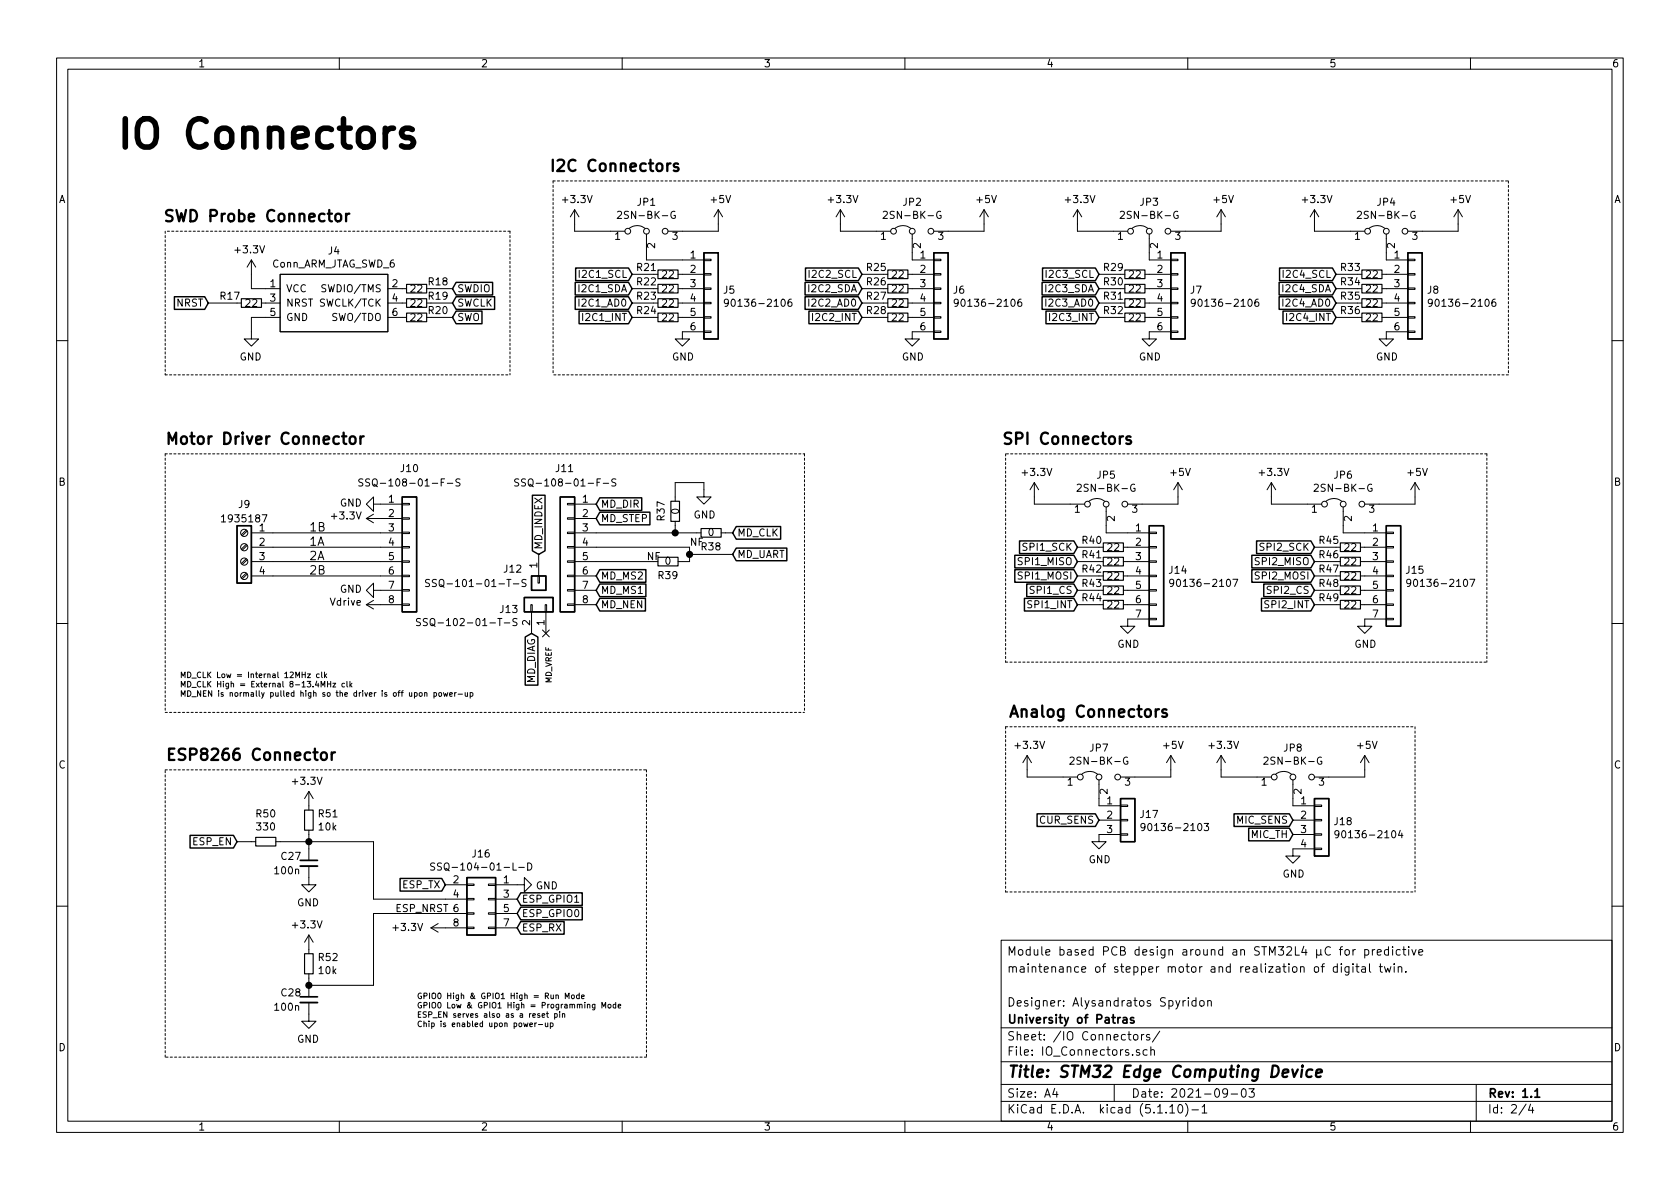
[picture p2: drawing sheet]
<svg xmlns="http://www.w3.org/2000/svg" width="297mm" height="210mm" viewBox="0 0 297 210" stroke-linecap="round" stroke-linejoin="round" font-family="sans-serif">
<g fill="none" stroke="#000" stroke-width=".18">
<path d="M10 10.3h277v189.9h-277zM12 12.2h273v186.1h-273zM60 10.3v1.9M110 10.3v1.9M160 10.3v1.9M210 10.3v1.9M260 10.3v1.9M101.6 37.1v3.8h8.9M101.6 37.1l-.8 1.2M101.6 37.1l.8 1.2M109.2 37.5l.5-.1 .2 .1v.2v.2l-.8 .7h.8M119.3 37.4a.59 .59 0 0 0-.7 .6 .59 .59 0 0 0 .7 .6l.1-.5h-.2"/>
<path d="M127 37.1v3.8h-8.9M127 37.1l-.8 1.2M127 37.1l.8 1.2M148.6 37.1v3.8h8.9M148.6 37.1l-.8 1.2M148.6 37.1l.8 1.2M156.2 37.5l.4-.1 .2 .1 .1 .2-.1 .2-.7 .7h.8M166.3 37.4a.59 .59 0 0 0-.7 .6 .59 .59 0 0 0 .7 .6l.1-.5h-.3M174 37.1v3.8h-8.9M174 37.1l-.8 1.2M174 37.1l.8 1.2M190.5 37.1v3.8h8.9"/>
<path d="M190.5 37.1l-.8 1.2M190.5 37.1l.8 1.2M198.1 37.5l.5-.1 .2 .1v.2v.2l-.8 .7h.8M208.2 37.4a.59 .59 0 0 0-.7 .6 .59 .59 0 0 0 .7 .6l.1-.5h-.2M215.9 37.1v3.8h-8.9M215.9 37.1l-.8 1.2M215.9 37.1l.8 1.2M232.4 37.1v3.8h8.9M232.4 37.1l-.8 1.2M232.4 37.1l.8 1.2M240 37.5l.5-.1 .2 .1v.2v.2l-.8 .7h.8M250.1 37.4a.59 .59 0 0 0-.7 .6 .59 .59 0 0 0 .7 .6l.1-.5h-.2"/>
<path d="M257.8 37.1v3.8h-8.9M257.8 37.1l-.8 1.2M257.8 37.1l.8 1.2M36.8 53.6h5.1M44.4 46v5h5.1M44.4 46l.8 1.2M44.4 46l-.7 1.2M46.2 53.6h3.3M49.5 48.5h19.1v10.2h-19.1zM49.5 56.1h-5.1v3.8h-1.2l1.2 1.3 1.3-1.3h-1.3M68.6 53.6h3.3M68.6 51h3.3"/>
<path d="M68.6 56.1h3.3M76.2 53.6h3.8M76.2 51h3.8M76.2 56.1h3.8M111.3 40.4a2.26 2.26 0 0 1 2.7 0M111.8 53.6h3.8M111.8 51h3.8M111.8 56.1h3.8M111.8 48.5h4.5M114.3 41.4v4.6h10.2M119.9 53.6h4.6M119.9 51h4.6"/>
<path d="M119.9 56.1h4.6M119.9 48.5h4.6M124.5 56h1.2v.3h-1.2zM124.5 58.5h1.2v.3h-1.2zM124.5 53.5h1.2v.2h-1.2zM124.5 48.4h1.2v.2h-1.2zM124.5 45.8h1.2v.3h-1.2zM124.5 50.9h1.2v.3h-1.2zM124.5 58.7h-3.9v1.2h1.3l-1.3 1.3-1.2-1.3h1.2M128.8 53.5l-.3 .2h-.2l-.2-.2v-.5l.2-.1h.2l.3 .3a.97 .97 0 0 1-.3 .9l-.3 .1M139.9 52.9l-.4 .1a.87 .87 0 0 0 0 1.2l.5-.2v-.5l-.5-.1-.2 .2M152.4 53.6h3.8"/>
<path d="M152.4 51h3.8M152.4 56.1h3.8M152.4 48.5h3.8M158.2 40.4a2.26 2.26 0 0 1 2.8 0M160.5 53.6h4.6M160.5 51h4.6M160.5 56.1h4.6M160.5 48.5h4.6M161.3 41.4v4.6h3.8M165.1 56h1.3v.3h-1.3zM165.1 58.5h1.3v.3h-1.3zM165.1 53.5h1.3v.2h-1.3z"/>
<path d="M165.1 48.4h1.3v.2h-1.3zM165.1 45.8h1.3v.3h-1.3zM165.1 50.9h1.3v.3h-1.3zM165.1 58.7h-3.8v1.2h1.3l-1.3 1.3-1.3-1.3h1.3M169.4 53.5l-.2 .2h-.3l-.2-.2 .1-.5 .1-.1h.3l.2 .3a.97 .97 0 0 1-.2 .9l-.4 .1M180.5 52.9l-.3 .1a.87 .87 0 0 0 0 1.2l.4-.2v-.5l-.4-.1-.2 .2M194.3 53.6h4.6M194.3 51h3.8M194.3 56.1h3.8M194.3 48.5h3.8M200.2 40.4a2.26 2.26 0 0 1 2.7 0M202.4 53.6h4.6"/>
<path d="M202.4 51h4.6M202.4 56.1h4.6M202.4 48.5h4.6M203.2 41.4v4.6h3.8M207 56h1.3v.3h-1.3zM207 58.5h1.3v.3h-1.3zM207 53.5h1.3v.2h-1.3zM207 48.4h1.3v.2h-1.3zM207 45.8h1.3v.3h-1.3zM207 50.9h1.3v.3h-1.3zM207 58.7h-3.8v1.2h1.3l-1.3 1.3-1.3-1.3h1.3M211.3 53.5l-.2 .2h-.3l-.2-.2 .1-.5 .1-.1h.3l.2 .3a.97 .97 0 0 1-.2 .9l-.4 .1"/>
<path d="M222.5 52.9l-.4 .1a.87 .87 0 0 0 0 1.2l.4-.2v-.5l-.4-.1-.2 .2M236.2 53.6h3.8M236.2 51h3.8M236.2 56.1h3.8M236.2 48.5h3.8M242.1 40.4a2.26 2.26 0 0 1 2.8 0M244.3 53.6h4.6M244.3 51h4.6M244.3 56.1h4.6M244.3 48.5h4.6M245.1 41.4v4.6h3.8M248.9 56h1.3v.3h-1.3z"/>
<path d="M248.9 58.5h1.3v.3h-1.3zM248.9 53.5h1.3v.2h-1.3zM248.9 48.4h1.3v.2h-1.3zM248.9 45.8h1.3v.3h-1.3zM248.9 50.9h1.3v.3h-1.3zM248.9 58.7h-3.8v1.2h1.3l-1.3 1.3-1.3-1.3h1.3M253.2 53.5l-.2 .2h-.2l-.3-.2 .1-.5 .2-.1h.2l.2 .3a.97 .97 0 0 1-.2 .9l-.3 .1M264.4 52.9l-.4 .1a.87 .87 0 0 0 0 1.2l.4-.2v-.5l-.4-.1-.2 .2M10 60.2h2M285 60.2h2M39.1 91.4l.4-.4v1.3M39.1 92.3h.8"/>
<path d="M43.5 98.8l-.8 .8M43.5 96.3l-.8 .8M43.5 93.7l-.8 .9M43.7 99l-.9 .8M43.7 96.4l-.9 .9M43.7 93.9l-.9 .8M44.4 94.2h26.7M44.4 96.8h26.7M44.4 99.3h26.7M46.4 91h.8l-.5 1.3M64.2 84.8l-.5-.1-.2 .1-.1 .2 .2 .2 .4 .2 .2 .3-.3 .2h-.5M64.8 91.7h6.3"/>
<path d="M64.8 91.7l1.2 .8M65.4 84.8l-.5-.1-.2 .1v.4l.6 .2 .1 .3-.3 .2h-.5M66 89.1v1.3l-1.2-1.3 1.2-1.2v1.2h5.1M66 90.9l-1.2 .8M71.1 99.2h1.3v.2h-1.3zM71.1 94.1h1.3v.3h-1.3zM71.1 91.6h1.3v.2h-1.3zM71.1 89h1.3v.3h-1.3zM71.1 96.6h1.3v.3h-1.3zM79.1 85.5h1M81.3 84.8l-.5-.1-.2 .2 .1 .3 .6 .3v.3l-.2 .1h-.5M91.7 84.8l-.5-.1-.1 .1-.1 .2 .1 .2 .5 .2 .1 .3-.2 .2h-.5"/>
<path d="M92.9 84.8l-.5-.1-.1 .1v.4l.5 .2 .1 .3-.2 .2h-.5M95.2 98v3.8M100.3 99.2h1.3v.2h-1.3zM100.3 94.1h1.3v.3h-1.3zM100.3 91.6h1.3v.2h-1.3zM100.3 89h1.3v.3h-1.3zM100.3 96.6h1.3v.3h-1.3zM101.6 94.2h22.4M101.6 96.8h20.3v2.5h-2M101.6 99.3h14M101.6 89.1h3.8M101.6 91.7h3.8"/>
<path d="M106.7 85.5h.9M108.9 84.8l-.5-.1-.2 .2 .1 .3 .5 .3v.3l-.2 .1h-.4M119.4 92.2v2M121.9 98h7.6M124.5 87.9h-1.3l1.3 1.2 1.2-1.2h-1.2v-2.6h-5.1v3.3M127.5 94.2h2M182.9 85.3v3.8h8.9M182.9 85.3l-.8 1.3M182.9 85.3l.7 1.3M190.4 85.7l.5-.1 .2 .1 .1 .3-.1 .2-.7 .7h.8M190.5 96.8h3.8M190.5 99.3h4.6"/>
<path d="M192.5 88.6a2.26 2.26 0 0 1 2.8 0M195.6 89.7v4.5h7.6M198.6 96.8h4.6M198.6 99.3h4.6M200.6 85.7a.59 .59 0 0 0-.7 .6 .59 .59 0 0 0 .7 .5l.1-.4h-.3M203.2 99.2h1.3v.2h-1.3zM203.2 96.6h1.3v.3h-1.3zM203.2 94.1h1.3v.3h-1.3zM208.3 85.3v3.8h-8.9M208.3 85.3l-.8 1.3M208.3 85.3l.7 1.3M224.8 85.3v3.8h8.9"/>
<path d="M224.8 85.3l-.8 1.3M224.8 85.3l.8 1.3M232.4 85.7l.4-.1 .2 .1 .1 .3-.1 .2-.7 .7h.8M232.4 96.8h3.8M232.4 99.3h3.8M234.4 88.6a2.26 2.26 0 0 1 2.8 0M237.5 89.7v4.5h7.6M240.5 96.8h4.6M240.5 99.3h4.6M242.5 85.7a.59 .59 0 0 0-.7 .6 .59 .59 0 0 0 .7 .5l.1-.4h-.3M245.1 99.2h1.3v.2h-1.3zM245.1 96.6h1.3v.3h-1.3z"/>
<path d="M245.1 94.1h1.3v.3h-1.3zM250.2 85.3v3.8h-8.9M250.2 85.3l-.8 1.3M250.2 85.3l.8 1.3M10 110.3h2M43.5 101.3l-.8 .9M43.7 101.5l-.9 .9M44.4 101.8h26.7M53.4 119.3h.6M54 118.8v1M54.4 119.2h.5l-.5 .6h.5M56.4 119.2h-.2l-.2 .1 .1 .5h.3"/>
<path d="M56.9 118.8v.9l.1 .1M57.4 118.8v1M57.5 119.5l.3 .3M57.8 119.2l-.4 .4M64.8 106.9h6.3M64.8 106.9l1.2 .8M66 104.4v1.3l-1.2-1.3 1.2-1.3v1.3h5.1M66 106.2l-1.2 .7M71.1 101.7h1.3v.3h-1.3zM71.1 104.3h1.3v.2h-1.3zM71.1 106.8h1.3v.3h-1.3zM74.3 109.4h-.4l-.2 .1v.4l.6 .3v.2l-.2 .2h-.5"/>
<path d="M75.6 109.4h-.5l-.2 .1-.1 .2 .2 .2 .4 .2 .2 .3-.3 .2h-.5M75.9 102.5h-.4l-.2 .1v.4l.6 .2v.3l-.2 .2h-.5M77.2 102.5h-.5l-.2 .1-.1 .2 .2 .2 .4 .2 .2 .3-.3 .2h-.5M89.2 110.2h.9M90.8 103.2h.9M91.4 109.4h-.5l-.2 .1v.3l.6 .3 .1 .3-.2 .2h-.5M93 102.5h-.5l-.2 .1v.3l.6 .3 .1 .3-.2 .2h-.5M93.9 106.9h.2v1.3h-.2zM94 108.2v3.8M95.1 101.8h.3v1.3h-.3zM95.9 111.4l1.2 1.2M96.4 106.9h.2v1.3h-.2z"/>
<path d="M96.5 108.2v3.8M97.1 111.4l-1.2 1.2M100.3 101.7h1.3v.3h-1.3zM100.3 104.3h1.3v.2h-1.3zM100.3 106.8h1.3v.3h-1.3zM101.6 106.9h3.8M101.6 104.4h3.8M101.6 101.8h3.8M190.5 106.9h3.8M190.5 104.4h3.8M190.5 101.8h3.8M198.6 106.9h4.6"/>
<path d="M198.6 104.4h4.6M198.6 101.8h4.6M203.2 106.8h1.3v.3h-1.3zM203.2 109.3h1.3v.3h-1.3zM203.2 104.3h1.3v.2h-1.3zM203.2 101.7h1.3v.3h-1.3zM203.2 109.5h-3.8v1.2h1.3l-1.3 1.3-1.3-1.3h1.3M207.5 103l-.2 .2h-.3l-.2-.2 .1-.4 .1-.2h.3l.2 .3a.97 .97 0 0 1-.2 1h-.4M218 102.4h.8l-.5 1.3M232.4 106.9h3.8M232.4 104.4h3.8M232.4 101.8h3.8"/>
<path d="M240.5 106.9h4.6M240.5 104.4h4.6M240.5 101.8h4.6M245.1 106.8h1.3v.3h-1.3zM245.1 109.3h1.3v.3h-1.3zM245.1 104.3h1.3v.2h-1.3zM245.1 101.7h1.3v.3h-1.3zM245.1 109.5h-3.8v1.2h1.3l-1.3 1.3-1.3-1.3h1.3M249.4 103l-.2 .2h-.3l-.2-.2 .1-.4 .1-.2h.3l.2 .3a.97 .97 0 0 1-.2 1h-.4M259.9 102.4h.9l-.6 1.3M285 110.3h2M54.6 139.9v3.4"/>
<path d="M54.6 139.9l.8 1.3M54.6 139.9l-.8 1.3M56.8 121.5v-1l.3 .7 .3-.7v1M57.9 120.5v1M57.9 120.9h.6M58.5 120.5v1M58.9 120.8h.5l-.5 .7h.5M60.9 120.9l-.3-.1-.1 .2 .1 .4h.3M61.3 120.5v.8l.2 .2M61.9 120.5v1M62 121.1l.2 .4M62.2 120.8l-.3 .4"/>
<path d="M73.3 122.5h.3l.2 .2-.1 .4h-.4M73.3 122.5v1M74.2 122.5h.4l-.1 .6-.3-.1zM75.1 122.5h.3l.1 .6M75.1 122.5v.6M76.7 122.5h.3l.2 .2-.1 .4h-.4M76.7 122.5v1M77.6 122.5h.5l-.1 .6-.4-.1zM78.4 122.5l.2 .6 .2-.4 .2 .4 .2-.6M79.5 122.8l.5-.1-.1-.2h-.2l-.2 .1 .1 .5h.3M80.4 122.5v.6M80.7 122.5l-.3 .2"/>
<path d="M81 122.8h.8M82.2 122.5l.1 .6 .4-.1M82.7 122.5v.6M83.1 122.5h.3l.2 .2-.1 .4h-.4M83.1 122.5v1M181.6 133.6v3.8h8.9M181.6 133.6l-.8 1.3M181.6 133.6l.8 1.3M189.2 134l.5-.1 .2 .1v.2v.2l-.8 .7h.8M191.3 136.9a2.26 2.26 0 0 1 2.8 0M194.3 137.9v4.6h3.8M199.3 134a.59 .59 0 0 0-.7 .5 .59 .59 0 0 0 .7 .6l.1-.5h-.2"/>
<path d="M207 133.6l-.8 1.3M207 133.6v3.8h-8.9M207 133.6l.8 1.3M215.9 133.6v3.8h8.9M215.9 133.6l-.8 1.3M215.9 133.6l.8 1.3M223.5 134l.5-.1 .2 .1v.2v.2l-.8 .7h.8M225.6 136.9a2.26 2.26 0 0 1 2.7 0M228.6 137.9v4.6h3.8M233.6 134a.59 .59 0 0 0-.7 .5 .59 .59 0 0 0 .7 .6l.1-.5h-.2M241.3 133.6v3.8h-8.9M241.3 133.6l-.8 1.3"/>
<path d="M241.3 133.6l.8 1.3M41.9 148.8h3.3M48.8 148.8h17.2v10.2h16.5M54.6 153.2v3.3h-1.3l1.3 1.2 1.3-1.2h-1.3M54.6 146.8v5.3M76.9 152.7l-.5-.1-.2 .1-.1 .3 .2 .2 .4 .1 .2 .3-.3 .3-.5-.1M78.1 152.7l-.5-.1-.2 .1v.4l.6 .2 .1 .3-.3 .3-.5-.1M78.7 156.5h3.8M82.5 156.3h1.3v.3h-1.3zM82.5 158.9h1.3v.2h-1.3zM86.4 156.3h1.2v.3h-1.2zM86.4 158.9h1.2v.2h-1.2z"/>
<path d="M87.6 156.5h5.1v1.2l1.3-1.2-1.3-1.3v1.3M87.6 159h3.8M91.7 153.4h1M93.3 152.6a.64 .64 0 0 1 .7 .6 .64 .64 0 0 1-.7 .7zM194.3 145h3.8M198.1 147.4h1.3v.3h-1.3zM198.1 142.4h1.3v.2h-1.3zM198.1 144.9h1.3v.3h-1.3zM198.1 147.6h-3.8v1.2h1.3l-1.3 1.3-1.3-1.3h1.3M202.4 146.2l-.2 .2h-.2l-.3-.2 .1-.5 .2-.1h.2l.2 .3a.97 .97 0 0 1-.2 .9l-.3 .1M212.9 145.6h.8l-.4 .5 .3 .1v.6l-.1 .1-.6-.1M228.6 145h3.8"/>
<path d="M228.6 147.6h3.8M232.4 150h1.3v.2h-1.3zM232.4 147.4h1.3v.3h-1.3zM232.4 142.4h1.3v.2h-1.3zM232.4 144.9h1.3v.3h-1.3zM232.4 150.1h-3.8v1.3h1.3l-1.3 1.2-1.3-1.2h1.3M236.7 147.4l-.2 .3h-.3l-.2-.3 .1-.4 .1-.1h.3l.2 .2a.97 .97 0 0 1-.2 1l-.4 .1M247.6 146.8l-.3 .9h.8M247.9 147.3v.9M10 160.2h2M54.6 177.3v3.3h-1.3l1.3 1.3 1.3-1.3h-1.3M54.6 165.3v3.4"/>
<path d="M54.6 172.2v4.1M54.6 165.3l.8 1.3M54.6 165.3l-.8 1.3M76.2 164.1l1.3 .7M76.2 164.1h6.3M77.5 163.3l-1.3 .8M82.5 164h1.3v.2h-1.3zM82.5 161.4h1.3v.3h-1.3zM82.5 161.5h-16.5v12.7h-11.4M86.4 164h1.2v.2h-1.2zM86.4 161.4h1.2v.3h-1.2zM87.6 164.1h3.8"/>
<path d="M87.6 161.5h3.8M95.9 179.6l.4-.1v-.2l-.3-.1-.1 .2v.5h.4M96.6 179.2h.4M96.7 178.9v.9l.3 .1M98.1 179.3l.2-.1 .2 .2v.5h-.4M98.1 179.2v1M98.3 176h.4v.6M99 179.2v.7M99.4 179.3h.4v.6M99.4 179.2v.7M99.9 176.6v-1l.4 .7 .3-.7v1M101.1 176h.4v.5h-.4z"/>
<path d="M102.4 176l-.3-.1-.2 .2 .1 .4h.4M102.4 175.6v1M102.8 176.3l.5-.1v-.2l-.3-.1-.2 .2 .1 .4h.4M103.9 177.7l.3-.1 .1 .7M105.2 177.6v.8l-.2 .2-.2-.1M105.2 177.6h-.3l-.2 .2 .1 .4h.4M106.4 178.3v-1l.4 .7 .3-.7v1M107.5 177.7h.5l-.1 .5-.4-.1zM108.9 177.6h-.3l-.2 .2 .1 .4h.4M108.9 177.3v1M109.3 177.9l.5-.1-.1-.2h-.3l-.1 .1v.5h.4M177 166.3h108v32h-108z"/>
<path d="M209.2 176.9v1M209.6 176.9l-.4 .3M210.1 176.4v.2M210.1 176.9v1M211.5 177l-.5-.1-.3 .3 .1 .6 .2 .1 .5-.1M211.5 176.4v1.5M212.2 177.1l.2-.2 .4 .2v.7l-.2 .1-.4-.1zM213.5 177.1l.2-.2 .4 .1 .1 .9M213.5 176.9v1M233.6 170.9h.6M234.2 170.4l-.4 .3v1.2M236.4 171l-.4-.1-.3 .3 .1 .6 .2 .1h.4"/>
<path d="M236.4 170.4v1.5M237.2 170.4v.2M237.2 170.9v1M237.9 168l.2-.1 .4 .1v.8l-.2 .1-.4-.1zM238.5 170.9v1.3l-.3 .2h-.3M238.5 171l-.4-.1-.3 .3 .1 .6 .2 .1h.4M239.2 170.4v.2M239.2 167.9v1M239.2 170.9v1M239.6 167.9l-.4 .3M239.7 170.9h.6M239.9 170.4v1.3l.4 .2"/>
<path d="M240.8 171h.6v.9M241.3 168l.4-.1 .3 .3-.1 .6-.2 .1-.4-.1M241.3 167.9v1.5M241.4 171.3l-.5 .1-.2 .2 .2 .3h.5M242.1 170.4v1.3l.3 .2M242.6 167.9v1M243.1 167.9l-.5 .3M243.5 168.4l.7-.1-.1-.3-.4-.1-.2 .2 .1 .7h.5M243.9 170.9h.5M244.1 170.4v1.3l.3 .2M244.8 170.9l.3 1 .3-.7 .2 .7 .3-1M245.5 168l-.4-.1-.3 .3 .1 .6 .2 .1 .4-.1"/>
<path d="M245.5 167.4v1.5M246.2 167.4v.2M246.2 167.9v1M246.5 170.4v.2M246.5 170.9v1M247.2 171.1l.2-.2 .4 .1 .1 .9M247.2 170.9v1M247.6 168l-.5-.1-.2 .3 .1 .6h.6M248 167.9h.6M248.2 167.4v1.3l.4 .2M248.6 171.8v.1M249.1 167.4v.2"/>
<path d="M249.1 167.9v1M249.6 167.9l.4 1 .4-1M250.9 168.4l.7-.1-.1-.3-.4-.1-.2 .2v.7h.6M285 160.2h2M60 198.3v1.9M92.6 180.9l.2 .7 .2-.5 .2 .5 .1-.7M93.7 181.2l.5-.1-.1-.2h-.3l-.1 .1v.5h.4M94.6 180.9v.7M94.9 180.9l-.3 .2M95.2 181.2h.7M96.4 180.9l.1 .6h.4M96.9 180.9v.7"/>
<path d="M97.3 180.9h.3l.2 .2-.1 .4h-.4M97.3 180.9v1M110 198.3v1.9M160 198.3v1.9M177 194.8h108M177 191.8h108M177 187.8h108M177 181.8h108M186.5 192.5l-.4 1h1M186.8 193v1M197 191.8v3M200.5 183.1l.2-.2 .4 .2v.7l-.2 .1-.4-.1z"/>
<path d="M201.5 185.7l-.4-.1-.2 .2 .1 .2 .5 .2v.3h-.6M201.8 182.9v1M202.3 182.9l-.5 .3M202.8 185.7l-.4-.1-.3 .3 .1 .6 .2 .1 .4-.1M203.3 183l-.4-.1-.2 .2 .1 .3 .5 .1v.3h-.6M203.5 185.7l.2-.1 .3 .1 .1 .9M203.5 185.1v1.5M205.1 182.3l-1.3 2M206.8 195.8l.5-.5v1.5M206.8 196.8h.9M208.5 195.4l.1-.1a.8 .8 0 0 1 .5 .8 .8 .8 0 0 1-.5 .7 1 1 0 0 1-.1-1.4zM209.6 195.1a1.71 1.71 0 0 1 0 2.3"/>
<path d="M210 198.3v1.9M210.7 196.3h1.2M212.5 195.8l.5-.5v1.5M212.5 196.8h.9M217 193.2l-.1 .2a.48 .48 0 0 1-.6-.1v-.6a.48 .48 0 0 1 .6-.1l.1 .1a1.19 1.19 0 0 1-.2 1.2l-.5 .1M217.7 193.5h1.1M219.6 192.7l.4-.2a.94 .94 0 0 1 0 1.5 .82 .82 0 0 1-.4-1.3zM220.8 192.5h1l-.5 .6 .4 .1v.7l-.2 .1-.7-.1M260 198.3v1.9M261 191.8v6.5M269.8 195.2l-1.2 2M270.6 195.2l-.3 1.1h.9"/>
<path d="M271 195.8v1"/>
<circle cx="111" cy="40.9" r=".51"/>
<circle cx="114.3" cy="40.9" r=".51"/>
<circle cx="117.6" cy="40.9" r=".51"/>
<circle cx="158" cy="40.9" r=".51"/>
<circle cx="161.3" cy="40.9" r=".51"/>
<circle cx="164.6" cy="40.9" r=".51"/>
<circle cx="199.9" cy="40.9" r=".51"/>
<circle cx="203.2" cy="40.9" r=".51"/>
<circle cx="206.5" cy="40.9" r=".51"/>
<circle cx="241.8" cy="40.9" r=".51"/>
<circle cx="245.1" cy="40.9" r=".51"/>
<circle cx="248.4" cy="40.9" r=".51"/>
<circle cx="43.2" cy="96.8" r=".63"/>
<circle cx="43.2" cy="94.2" r=".63"/>
<circle cx="43.2" cy="99.3" r=".63"/>
<circle cx="192.3" cy="89.1" r=".51"/>
<circle cx="195.6" cy="89.1" r=".51"/>
<circle cx="198.9" cy="89.1" r=".51"/>
<circle cx="234.2" cy="89.1" r=".51"/>
<circle cx="237.5" cy="89.1" r=".51"/>
<circle cx="240.8" cy="89.1" r=".51"/>
<circle cx="43.2" cy="101.8" r=".63"/>
<circle cx="191" cy="137.4" r=".51"/>
<circle cx="194.3" cy="137.4" r=".51"/>
<circle cx="197.6" cy="137.4" r=".51"/>
<circle cx="225.3" cy="137.4" r=".51"/>
<circle cx="228.6" cy="137.4" r=".51"/>
<circle cx="231.9" cy="137.4" r=".51"/>
</g>
<path d="M53.1 152.1h3M53.1 176.3h3M198.6 180h.6v.9M199.2 180.3l-.5 .1a.29 .29 0 0 0-.2 .2 .29 .29 0 0 0 .2 .3l.5-.1M200.5 180a.37 .37 0 0 0-.6 .1v.3l.6 .1v.1l-.2 .3-.4-.1M271.4 193l.4-.5v1.5M271.4 194h.8" fill="none" stroke="#000" stroke-width=".3"/>
<g fill="none" stroke="#000" stroke-width=".41">
<path d="M30.5 37.2l-.3-.1-.6 .1a.46 .46 0 0 0-.2 .5 .46 .46 0 0 0 .3 .4 .73 .73 0 0 1 .8 .5 .49 .49 0 0 1-.4 .5l-.7-.1M31.2 37.1l.5 2 .4-1.4 .3 1.4 .5-2M97.7 28.2v2M98.6 28.4l.3-.2h.4a.49 .49 0 0 1 .4 .6l-.1 .3-1.1 1.1h1.2M29.8 78.5v-2l.7 1.4 .6-1.4v2M32.2 77.3a.52 .52 0 0 1 .8 .2v.6a.54 .54 0 0 1-.5 .4 .54 .54 0 0 1-.5-.4v-.6zM178.8 76.6l-.3-.1-.7 .1a.47 .47 0 0 0-.1 .5 .47 .47 0 0 0 .3 .3 .7 .7 0 0 1 .8 .7l-.4 .4-.8-.1M29.9 133.3h.7M30.8 132.4h-.9v2h.9M32.8 132.5a.84 .84 0 0 0-1.1 .1 .47 .47 0 0 0 .3 .7 .7 .7 0 0 1 .8 .7l-.1 .2a.81 .81 0 0 1-1.1 .1M178.6 126.8l.7-2 .7 2M178.8 126.2h1"/>
<path d="M228.5 189.1l.3 1.3 .7-1.3M230.2 189.1l-.2 1.3M230.3 188.4v.2M232 189.2a.68 .68 0 0 0-1 .3v.6l.1 .2 .2 .1 .6-.1M232.7 189.8l1-.2v-.4l-.6-.1-.3 .3-.1 .9 .2 .1 .6-.1"/>
</g>
<g fill="none" stroke="#000" stroke-width=".2">
<path d="M42.7 52.8h3.5v1.6h-3.5zM71.9 52.8h3.5v1.6h-3.5zM71.9 50.3h3.5v1.5h-3.5zM71.9 55.4h3.5v1.5h-3.5zM116.3 55.4h3.6v1.5h-3.6zM116.3 52.8h3.6v1.6h-3.6zM116.3 47.7h3.6v1.6h-3.6zM116.3 50.3h3.6v1.5h-3.6zM157 55.4h3.5v1.5h-3.5zM157 52.8h3.5v1.6h-3.5zM157 50.3h3.5v1.5h-3.5zM157 47.7h3.5v1.6h-3.5z"/>
<path d="M198.9 50.3h3.5v1.5h-3.5zM198.9 52.8h3.5v1.6h-3.5zM198.9 55.4h3.5v1.5h-3.5zM198.9 47.7h3.5v1.6h-3.5zM240.8 47.7h3.5v1.6h-3.5zM240.8 50.3h3.5v1.5h-3.5zM240.8 52.8h3.5v1.6h-3.5zM240.8 55.4h3.5v1.5h-3.5zM116.3 98.5h3.6v1.6h-3.6zM118.6 88.6h1.5v3.6h-1.5zM124 93.5h3.5v1.5h-3.5zM195.1 98.5h3.5v1.6h-3.5z"/>
<path d="M195.1 96h3.5v1.5h-3.5zM237 98.5h3.5v1.6h-3.5zM237 96h3.5v1.5h-3.5zM195.1 106.2h3.5v1.5h-3.5zM195.1 103.6h3.5v1.6h-3.5zM195.1 101.1h3.5v1.5h-3.5zM237 106.2h3.5v1.5h-3.5zM237 103.6h3.5v1.6h-3.5zM237 101.1h3.5v1.5h-3.5zM45.2 148.1h3.6v1.5h-3.6zM53.8 143.3h1.6v3.5h-1.6zM53.8 168.7h1.6v3.5h-1.6z"/>
</g>
<g fill="none" stroke="#000" stroke-width=".25">
<path d="M30.8 52.5h5.4l.6 1.1-.6 1.1h-5.4zM80.6 52.5h6.9v2.2h-6.9l-.6-1.1zM80.6 55h4.6v2.2h-4.6l-.6-1.1zM80.6 49.9h6.5v2.3h-6.5l-.6-1.2zM101.7 49.9h9.4l.7 1.1-.7 1.2h-9.4zM101.7 52.5h9.4l.7 1.1-.7 1.1h-9.4zM101.8 47.4h9.3l.7 1.1-.7 1.1h-9.3zM102.4 55h8.7l.7 1.1-.7 1.1h-8.7zM124.5 44.7h2.5v15.2h-2.5zM142.3 49.9h9.5l.6 1.1-.6 1.2h-9.5zM142.3 52.5h9.5l.6 1.1-.6 1.1h-9.5zM142.4 47.4h9.4l.6 1.1-.6 1.1h-9.4z"/>
<path d="M143 55h8.8l.6 1.1-.6 1.1h-8.8zM165.1 44.7h2.5v15.2h-2.5zM184.3 52.5h9.4l.6 1.1-.6 1.1h-9.4zM184.3 49.9h9.4l.6 1.1-.6 1.2h-9.4zM184.3 47.4h9.4l.6 1.1-.6 1.1h-9.4zM184.9 55h8.8l.6 1.1-.6 1.1h-8.8zM207 44.7h2.5v15.2h-2.5zM226.2 52.5h9.4l.6 1.1-.6 1.1h-9.4zM226.2 49.9h9.4l.6 1.1-.6 1.2h-9.4zM226.2 47.4h9.4l.6 1.1-.6 1.1h-9.4zM226.8 55h8.8l.6 1.1-.6 1.1h-8.8zM248.9 44.7h2.6v15.2h-2.6z"/>
<path d="M41.9 93h2.5v10.1h-2.5zM71.1 87.9h2.6v20.3h-2.6zM94.1 87.6h2.3v9.8l-1.2 .6-1.1-.6zM99.1 87.9h2.5v20.3h-2.5zM106 88h7.5v2.3h-7.5l-.6-1.2zM106 90.6h8.9v2.2h-8.9l-.6-1.1zM130.2 93.1h7.8v2.2h-7.8l-.7-1.1zM130.2 96.9h8.9v2.3h-8.9l-.7-1.2zM179.4 98.2h10.5l.6 1.1-.6 1.1h-10.5zM180.3 95.7h9.6l.6 1.1-.6 1.1h-9.6zM203.2 93h2.5v17.7h-2.5zM221.3 98.2h10.5l.6 1.1-.6 1.1h-10.5z"/>
<path d="M222.2 95.7h9.6l.6 1.1-.6 1.1h-9.6zM245.1 93h2.5v17.7h-2.5zM92.7 105.7h5.1v2.5h-5.1zM92.9 112.6l1.1-.6 1.1 .6v8.6h-2.2zM94 101.8h2.5v2.6h-2.5zM106 100.7h8.2v2.3h-8.2l-.6-1.2zM106 103.3h8.2v2.2h-8.2l-.6-1.1zM106 105.8h8.1v2.2h-8.1l-.6-1.1zM179.4 100.7h10.5l.6 1.1-.6 1.2h-10.5zM181.1 105.8h8.8l.6 1.1-.6 1.1h-8.8zM181.5 103.3h8.4l.6 1.1-.6 1.1h-8.4zM221.3 100.7h10.5l.6 1.1-.6 1.2h-10.5z"/>
<path d="M223 105.8h8.8l.6 1.1-.6 1.1h-8.8zM223.4 103.3h8.4l.6 1.1-.6 1.1h-8.4zM33.6 147.7h7.7l.6 1.1-.6 1.2h-7.7zM70.7 155.3h7.4l.6 1.2-.6 1.1h-7.4zM82.5 155.2h5.1v10.1h-5.1zM92.1 157.9h10.8v2.2h-10.8l-.7-1.1zM183.4 143.9h10.3l.6 1.1-.6 1.1h-10.3zM198.1 141.2h2.6v7.6h-2.6zM218.2 143.9h9.8l.6 1.1-.6 1.1h-9.8zM220.8 146.5h7.2l.6 1.1-.6 1.1h-7.2zM232.4 141.2h2.5v10.2h-2.5zM92.1 160.4h10.8v2.3h-10.8l-.7-1.2z"/>
<path d="M92.1 163h7.6v2.2h-7.6l-.7-1.1z"/>
</g>
<path d="M53.1 153.2h3M53.1 177.3h3" fill="none" stroke="#000" stroke-width=".33"/>
<g fill="none" stroke="#000" stroke-width=".18" stroke-dasharray=".4 .4">
<path d="M97.8 32v34.3M97.8 32h168.9M266.7 32v34.3M29.2 40.9v25.4M90.2 40.9h-61M90.2 40.9v25.4M29.2 66.3h61M266.7 66.3h-168.9M29.2 80.3h113M29.2 80.3v45.7M142.2 80.3v45.7M177.8 80.3v36.8"/>
<path d="M262.9 80.3h-85.1M262.9 80.3v36.8M177.8 117.1h85.1M29.2 136.1h85.1M29.2 126h113M114.3 136.1v50.8M177.8 128.5h72.4M177.8 128.5v29.2M250.2 128.5v29.2M177.8 157.7h72.4M29.2 186.9v-50.8M114.3 186.9h-85.1"/>
</g>
<path d="M72.9 22.9l-.5-.2h-.7l-.5 .2-.2 .5 .2 .7 .5 .2h.7l.5 .3 .2 .5-.2 .7-.5 .2h-.9l-.5-.2" fill="none" stroke="#000" stroke-width=".99"/>
<g fill="#000" stroke="#000" stroke-width=".25">
<circle cx="119.4" cy="94.2" r=".51"/>
<circle cx="121.9" cy="98" r=".51"/>
<circle cx="54.6" cy="148.8" r=".51"/>
<circle cx="54.6" cy="174.2" r=".51"/>
</g>
<text font-size="7" x="20.3" y="26.3">IO Connectors</text>
<g font-size="2.8">
<text x="100" y="30.3">I2C Connectors</text>
<text x="32.3" y="39.2">SWD Probe Connector</text>
<text x="33.4" y="78.6">Motor Driver Connector</text>
<text x="179.9" y="78.6">SPI Connectors</text>
<text x="181.2" y="126.9">Analog Connectors</text>
<text x="33.1" y="134.5">ESP8266 Connector</text>
<text x="178" y="190.5">Title: STM32 Edge Computing Device</text>
</g>
<g font-size="2.1">
<text x="54.6" y="94">1B</text>
<text x="54.6" y="101.6">2B</text>
<text x="54.6" y="99.1">2A</text>
<text x="54.6" y="96.5">1A</text>
<text x="178" y="172">maintenance of stepper motor and realization of digital twin.</text>
<text x="178" y="169">Module based PCB design around an STM32L4 C for predictive</text>
<text x="178" y="178">Designer: Alysandratos Spyridon</text>
<text x="178" y="184">Sheet: /IO Connectors/</text>
<text x="178" y="181">University of Patras</text>
<text x="178" y="186.7">File: IO_Connectors.sch</text>
<text x="178" y="196.9">KiCad E.D.A. kicad (5.1.10)-1</text>
<text x="178" y="194.1">Size: A4</text>
<text x="200" y="194.1">Date: 2021-09-03</text>
<text x="263" y="194.1">Rev: 1.1</text>
<text x="263" y="196.9">Id: 2/4</text>
</g>
<g font-size="1.8">
<text x="35" y="11.9">1</text>
<text x="85" y="11.9">2</text>
<text x="135" y="11.9">3</text>
<text x="185" y="11.9">4</text>
<text x="235" y="11.9">5</text>
<text x="285" y="11.9">6</text>
<text x="10.4" y="35.9">A</text>
<text x="99.6" y="35.9">+3.3V</text>
<text x="125.8" y="35.9">+5V</text>
<text x="146.6" y="35.9">+3.3V</text>
<text x="172.8" y="35.9">+5V</text>
<text x="188.5" y="35.9">+3.3V</text>
<text x="214.7" y="35.9">+5V</text>
<text x="230.5" y="35.9">+3.3V</text>
<text x="256.6" y="35.9">+5V</text>
<text x="285.4" y="35.9">A</text>
<text x="110" y="38.7">2SN-BK-G</text>
<text x="112.7" y="36.4">JP1</text>
<text x="157" y="38.7">2SN-BK-G</text>
<text x="159.7" y="36.4">JP2</text>
<text x="198.9" y="38.7">2SN-BK-G</text>
<text x="201.6" y="36.4">JP3</text>
<text x="240.8" y="38.7">2SN-BK-G</text>
<text x="243.5" y="36.4">JP4</text>
<text x="41.7" y="44.8">+3.3V</text>
<text x="47.9" y="47.3">Conn_ARM_JTAG_SWD_6</text>
<text x="58.1" y="45">J4</text>
<text x="108.7" y="42.4">1</text>
<text x="112.7" y="47.9">R21</text>
<text x="115.8" y="43.9" transform="rotate(-90 115.8 43.9)">2</text>
<text x="118.9" y="42.4">3</text>
<text x="122.1" y="45.7">1</text>
<text x="153.3" y="47.9">R25</text>
<text x="155.7" y="42.4">1</text>
<text x="162.7" y="45.7">1</text>
<text x="162.8" y="43.9" transform="rotate(-90 162.8 43.9)">2</text>
<text x="165.9" y="42.4">3</text>
<text x="195.2" y="47.9">R29</text>
<text x="197.6" y="42.4">1</text>
<text x="204.6" y="45.7">1</text>
<text x="204.7" y="43.9" transform="rotate(-90 204.7 43.9)">2</text>
<text x="207.8" y="42.4">3</text>
<text x="237.1" y="47.9">R33</text>
<text x="239.5" y="42.4">1</text>
<text x="246.5" y="45.7">1</text>
<text x="246.6" y="43.9" transform="rotate(-90 246.6 43.9)">2</text>
<text x="249.7" y="42.4">3</text>
<text x="39" y="53">R17</text>
<text x="47.8" y="50.8">1</text>
<text x="47.8" y="53.3">3</text>
<text x="50.5" y="51.7">VCC</text>
<text x="57.4" y="51.7">SWDIO/TMS</text>
<text x="69.4" y="50.8">2</text>
<text x="69.4" y="53.3">4</text>
<text x="72.7" y="51.7">22</text>
<text x="75.8" y="53">R19</text>
<text x="75.8" y="50.5">R18</text>
<text x="80.8" y="51.7">SWDIO</text>
<text x="102.5" y="51.7">I2C1_SDA</text>
<text x="102.7" y="49.1">I2C1_SCL</text>
<text x="112.7" y="53">R23</text>
<text x="112.7" y="50.5">R22</text>
<text x="117.1" y="49.2">22</text>
<text x="117.1" y="51.7">22</text>
<text x="122.1" y="48.3">2</text>
<text x="122.1" y="50.8">3</text>
<text x="122.1" y="53.3">4</text>
<text x="128" y="51.9">J5</text>
<text x="143.2" y="51.7">I2C2_SDA</text>
<text x="143.4" y="49.1">I2C2_SCL</text>
<text x="153.3" y="53">R27</text>
<text x="153.3" y="50.5">R26</text>
<text x="157.8" y="51.7">22</text>
<text x="157.8" y="49.2">22</text>
<text x="162.7" y="48.3">2</text>
<text x="162.7" y="50.8">3</text>
<text x="162.7" y="53.3">4</text>
<text x="168.6" y="51.9">J6</text>
<text x="185.1" y="51.7">I2C3_SDA</text>
<text x="185.3" y="49.1">I2C3_SCL</text>
<text x="195.2" y="50.5">R30</text>
<text x="195.2" y="53">R31</text>
<text x="199.7" y="51.7">22</text>
<text x="199.7" y="49.2">22</text>
<text x="204.6" y="48.3">2</text>
<text x="204.6" y="50.8">3</text>
<text x="204.6" y="53.3">4</text>
<text x="210.5" y="51.9">J7</text>
<text x="227" y="51.7">I2C4_SDA</text>
<text x="227.2" y="49.1">I2C4_SCL</text>
<text x="237.1" y="50.5">R34</text>
<text x="237.1" y="53">R35</text>
<text x="241.6" y="49.2">22</text>
<text x="241.6" y="51.7">22</text>
<text x="246.5" y="48.3">2</text>
<text x="246.5" y="50.8">3</text>
<text x="246.5" y="53.3">4</text>
<text x="252.4" y="51.9">J8</text>
<text x="31.2" y="54.2">NRST</text>
<text x="43.5" y="54.3">22</text>
<text x="47.8" y="55.9">5</text>
<text x="50.5" y="54.2">NRST</text>
<text x="50.5" y="56.8">GND</text>
<text x="56.9" y="54.2">SWCLK/TCK</text>
<text x="59.1" y="56.8">SWO/TDO</text>
<text x="69.4" y="55.9">6</text>
<text x="72.7" y="54.3">22</text>
<text x="72.7" y="56.8">22</text>
<text x="75.8" y="55.5">R20</text>
<text x="80.8" y="54.2">SWCLK</text>
<text x="80.8" y="56.8">SWO</text>
<text x="102.7" y="54.2">I2C1_AD0</text>
<text x="103.4" y="56.8">I2C1_INT</text>
<text x="112.7" y="55.5">R24</text>
<text x="117.1" y="56.8">22</text>
<text x="117.1" y="54.3">22</text>
<text x="122.1" y="55.9">5</text>
<text x="122.1" y="58.4">6</text>
<text x="129.3" y="54.2">90136-2106</text>
<text x="143.4" y="54.2">I2C2_AD0</text>
<text x="144" y="56.8">I2C2_INT</text>
<text x="153.3" y="55.5">R28</text>
<text x="157.8" y="56.8">22</text>
<text x="157.8" y="54.3">22</text>
<text x="162.7" y="55.9">5</text>
<text x="162.7" y="58.4">6</text>
<text x="170" y="54.2">90136-2106</text>
<text x="185.3" y="54.2">I2C3_AD0</text>
<text x="186" y="56.8">I2C3_INT</text>
<text x="195.2" y="55.5">R32</text>
<text x="199.7" y="54.3">22</text>
<text x="199.7" y="56.8">22</text>
<text x="204.6" y="55.9">5</text>
<text x="204.6" y="58.4">6</text>
<text x="211.9" y="54.2">90136-2106</text>
<text x="227.2" y="54.2">I2C4_AD0</text>
<text x="227.9" y="56.8">I2C4_INT</text>
<text x="237.1" y="55.5">R36</text>
<text x="241.6" y="54.3">22</text>
<text x="241.6" y="56.8">22</text>
<text x="246.5" y="55.9">5</text>
<text x="246.5" y="58.4">6</text>
<text x="253.8" y="54.2">90136-2106</text>
<text x="42.4" y="63.7">GND</text>
<text x="118.8" y="63.7">GND</text>
<text x="159.5" y="63.7">GND</text>
<text x="201.4" y="63.7">GND</text>
<text x="243.3" y="63.7">GND</text>
<text x="70.9" y="83.5">J10</text>
<text x="98.3" y="83.5">J11</text>
<text x="10.4" y="85.9">B</text>
<text x="42.2" y="89.8">J9</text>
<text x="60.1" y="89.6">GND</text>
<text x="65.8" y="86">SSQ-108-01-F-S</text>
<text x="68.7" y="88.9">1</text>
<text x="93.3" y="86">SSQ-108-01-F-S</text>
<text x="103" y="88.9">1</text>
<text x="106.2" y="89.8">MD_DIR</text>
<text x="180.9" y="84.2">+3.3V</text>
<text x="191.3" y="87">2SN-BK-G</text>
<text x="194" y="84.7">JP5</text>
<text x="207.1" y="84.2">+5V</text>
<text x="222.8" y="84.2">+3.3V</text>
<text x="233.2" y="87">2SN-BK-G</text>
<text x="235.9" y="84.7">JP6</text>
<text x="249" y="84.2">+5V</text>
<text x="285.4" y="85.9">B</text>
<text x="39.7" y="92.4">1935187</text>
<text x="45.9" y="94">1</text>
<text x="58.8" y="91.9">+3.3V</text>
<text x="68.7" y="91.4">2</text>
<text x="68.7" y="94">3</text>
<text x="103" y="91.4">2</text>
<text x="103" y="94">3</text>
<text x="106.2" y="92.3">MD_STEP</text>
<text x="117.5" y="92" transform="rotate(-90 117.5 92)">R37</text>
<text x="120.1" y="90.9" transform="rotate(-90 120.1 90.9)">0</text>
<text x="122.6" y="91.7">GND</text>
<text x="125.2" y="94.8">0</text>
<text x="130.3" y="94.9">MD_CLK</text>
<text x="190" y="90.7">1</text>
<text x="197.1" y="92.2" transform="rotate(-90 197.1 92.2)">2</text>
<text x="200.2" y="90.7">3</text>
<text x="200.8" y="94">1</text>
<text x="231.9" y="90.7">1</text>
<text x="239" y="92.2" transform="rotate(-90 239 92.2)">2</text>
<text x="242.1" y="90.7">3</text>
<text x="242.7" y="94">1</text>
<text x="45.9" y="96.5">2</text>
<text x="45.9" y="99.1">3</text>
<text x="45.9" y="101.6">4</text>
<text x="68.7" y="96.5">4</text>
<text x="68.7" y="99.1">5</text>
<text x="68.7" y="101.6">6</text>
<text x="89.2" y="101.3">J12</text>
<text x="95" y="100.4" transform="rotate(-90 95 100.4)">1</text>
<text x="95.9" y="97.3" transform="rotate(-90 95.9 97.3)">MD_INDEX</text>
<text x="103" y="96.5">4</text>
<text x="103" y="99.1">5</text>
<text x="103" y="101.6">6</text>
<text x="114.3" y="99.1">NF</text>
<text x="117.6" y="99.9">0</text>
<text x="121.9" y="96.5">NF</text>
<text x="124.1" y="97.3">R38</text>
<text x="130.3" y="98.7">MD_UART</text>
<text x="180.4" y="99.9">SPI1_MISO</text>
<text x="181.2" y="97.4">SPI1_SCK</text>
<text x="191.4" y="101.3">R42</text>
<text x="191.4" y="98.7">R41</text>
<text x="191.4" y="96.2">R40</text>
<text x="195.9" y="100">22</text>
<text x="195.9" y="97.5">22</text>
<text x="200.8" y="96.5">2</text>
<text x="200.8" y="99.1">3</text>
<text x="200.8" y="101.6">4</text>
<text x="206.8" y="101.5">J14</text>
<text x="222.3" y="99.9">SPI2_MISO</text>
<text x="223.1" y="97.4">SPI2_SCK</text>
<text x="233.3" y="101.3">R47</text>
<text x="233.3" y="98.7">R46</text>
<text x="233.3" y="96.2">R45</text>
<text x="237.8" y="100">22</text>
<text x="237.8" y="97.5">22</text>
<text x="242.7" y="96.5">2</text>
<text x="242.7" y="99.1">3</text>
<text x="242.7" y="101.6">4</text>
<text x="248.7" y="101.5">J15</text>
<text x="58.4" y="107.1">Vdrive</text>
<text x="60.1" y="104.8">GND</text>
<text x="68.7" y="104.1">7</text>
<text x="68.7" y="106.7">8</text>
<text x="77.5" y="103.8">SSQ-101-01-T-S</text>
<text x="103" y="104.1">7</text>
<text x="103" y="106.7">8</text>
<text x="106.2" y="102.5">MD_MS2</text>
<text x="106.2" y="105">MD_MS1</text>
<text x="106.2" y="107.6">MD_NEN</text>
<text x="116.5" y="102.4">R39</text>
<text x="180.4" y="102.5">SPI1_MOSI</text>
<text x="182" y="107.6">SPI1_INT</text>
<text x="182.4" y="105">SPI1_CS</text>
<text x="191.4" y="106.3">R44</text>
<text x="191.4" y="103.8">R43</text>
<text x="195.9" y="107.6">22</text>
<text x="195.9" y="105.1">22</text>
<text x="195.9" y="102.5">22</text>
<text x="200.8" y="104.1">5</text>
<text x="200.8" y="106.7">6</text>
<text x="208.1" y="103.8">90136-2107</text>
<text x="222.3" y="102.5">SPI2_MOSI</text>
<text x="224" y="107.6">SPI2_INT</text>
<text x="224.4" y="105">SPI2_CS</text>
<text x="233.3" y="106.3">R49</text>
<text x="233.3" y="103.8">R48</text>
<text x="237.8" y="107.6">22</text>
<text x="237.8" y="105.1">22</text>
<text x="237.8" y="102.5">22</text>
<text x="242.7" y="104.1">5</text>
<text x="242.7" y="106.7">6</text>
<text x="250" y="103.8">90136-2107</text>
<text x="75.9" y="110.7">SSQ-102-01-T-S</text>
<text x="88.5" y="108.4">J13</text>
<text x="93.7" y="110.6" transform="rotate(-90 93.7 110.6)">2</text>
<text x="96.3" y="110.6" transform="rotate(-90 96.3 110.6)">1</text>
<text x="200.8" y="109.2">7</text>
<text x="242.7" y="109.2">7</text>
<text x="197.6" y="114.5">GND</text>
<text x="239.5" y="114.5">GND</text>
<text x="94.6" y="120.9" transform="rotate(-90 94.6 120.9)">MD_DIAG</text>
<text x="10.4" y="135.9">C</text>
<text x="179.7" y="132.4">+3.3V</text>
<text x="190" y="135.2">2SN-BK-G</text>
<text x="192.7" y="132.9">JP7</text>
<text x="205.8" y="132.4">+5V</text>
<text x="213.9" y="132.4">+3.3V</text>
<text x="224.3" y="135.2">2SN-BK-G</text>
<text x="227" y="132.9">JP8</text>
<text x="240.1" y="132.4">+5V</text>
<text x="285.4" y="135.9">C</text>
<text x="51.9" y="138.8">+3.3V</text>
<text x="188.7" y="138.9">1</text>
<text x="195.7" y="142.2">1</text>
<text x="195.8" y="140.4" transform="rotate(-90 195.8 140.4)">2</text>
<text x="198.9" y="138.9">3</text>
<text x="223" y="138.9">1</text>
<text x="230" y="142.2">1</text>
<text x="230.1" y="140.4" transform="rotate(-90 230.1 140.4)">2</text>
<text x="233.2" y="138.9">3</text>
<text x="34.1" y="149.5">ESP_EN</text>
<text x="45.4" y="144.5">R50</text>
<text x="45.5" y="146.9">330</text>
<text x="56.4" y="144.5">R51</text>
<text x="56.4" y="146.9">10k</text>
<text x="183.9" y="145.7">CUR_SENS</text>
<text x="195.7" y="144.8">2</text>
<text x="195.7" y="147.3">3</text>
<text x="201.7" y="144.6">J17</text>
<text x="203" y="147">90136-2103</text>
<text x="218.8" y="145.7">MIC_SENS</text>
<text x="221.2" y="148.2">MIC_TH</text>
<text x="230" y="144.8">2</text>
<text x="230" y="147.3">3</text>
<text x="230" y="149.9">4</text>
<text x="236" y="145.9">J18</text>
<text x="237.3" y="148.2">90136-2104</text>
<text x="48.7" y="154.6">100n</text>
<text x="49.8" y="152.1">C27</text>
<text x="78.4" y="153.9">SSQ-104-01-L-D</text>
<text x="83.6" y="151.6">J16</text>
<text x="192.5" y="152.6">GND</text>
<text x="226.8" y="155.2">GND</text>
<text x="52.5" y="160.3">GND</text>
<text x="69.8" y="161.3">ESP_NRST 6</text>
<text x="71.2" y="157.1">ESP_TX</text>
<text x="80.2" y="156.2">2</text>
<text x="80.2" y="158.7">4</text>
<text x="89.1" y="156.2">1</text>
<text x="89.1" y="158.7">3</text>
<text x="89.1" y="161.3">5</text>
<text x="92.2" y="159.6">ESP_GPIO1</text>
<text x="94.7" y="157.3">GND</text>
<text x="51.9" y="164.2">+3.3V</text>
<text x="69.7" y="164.6">+3.3V</text>
<text x="80.2" y="163.8">8</text>
<text x="89.1" y="163.8">7</text>
<text x="92.2" y="162.2">ESP_GPIO0</text>
<text x="92.2" y="164.7">ESP_RX</text>
<text x="56.4" y="169.9">R52</text>
<text x="56.4" y="172.3">10k</text>
<text x="48.7" y="178.7">100n</text>
<text x="49.8" y="176.2">C28</text>
<text x="10.4" y="185.9">D</text>
<text x="52.5" y="184.4">GND</text>
<text x="285.4" y="185.9">D</text>
<text x="35" y="199.9">1</text>
<text x="85" y="199.9">2</text>
<text x="135" y="199.9">3</text>
<text x="185" y="199.9">4</text>
<text x="235" y="199.9">5</text>
<text x="285" y="199.9">6</text>
</g>
<g font-size="1.4">
<text x="31.7" y="119.9">MD_CLK Low = Internal 12MHz clk</text>
<text x="31.7" y="121.5">MD_CLK High = External 8-13.4MHz clk</text>
<text x="31.7" y="123.2">MD_NEN is normally pulled high so the driver is off upon power-up</text>
<text x="97.5" y="120.9" transform="rotate(-90 97.5 120.9)">MD_VREF</text>
<text x="73.7" y="176.7">GPIO0 High &amp; GPIO1 High = Run Mode</text>
<text x="73.7" y="178.3">GPIO0 Low &amp; GPIO1 High = Programming Mode</text>
<text x="73.7" y="180">ESP_EN serves also as a reset pin</text>
<text x="73.7" y="181.6">Chip is enabled upon power-up</text>
</g>
</svg>
